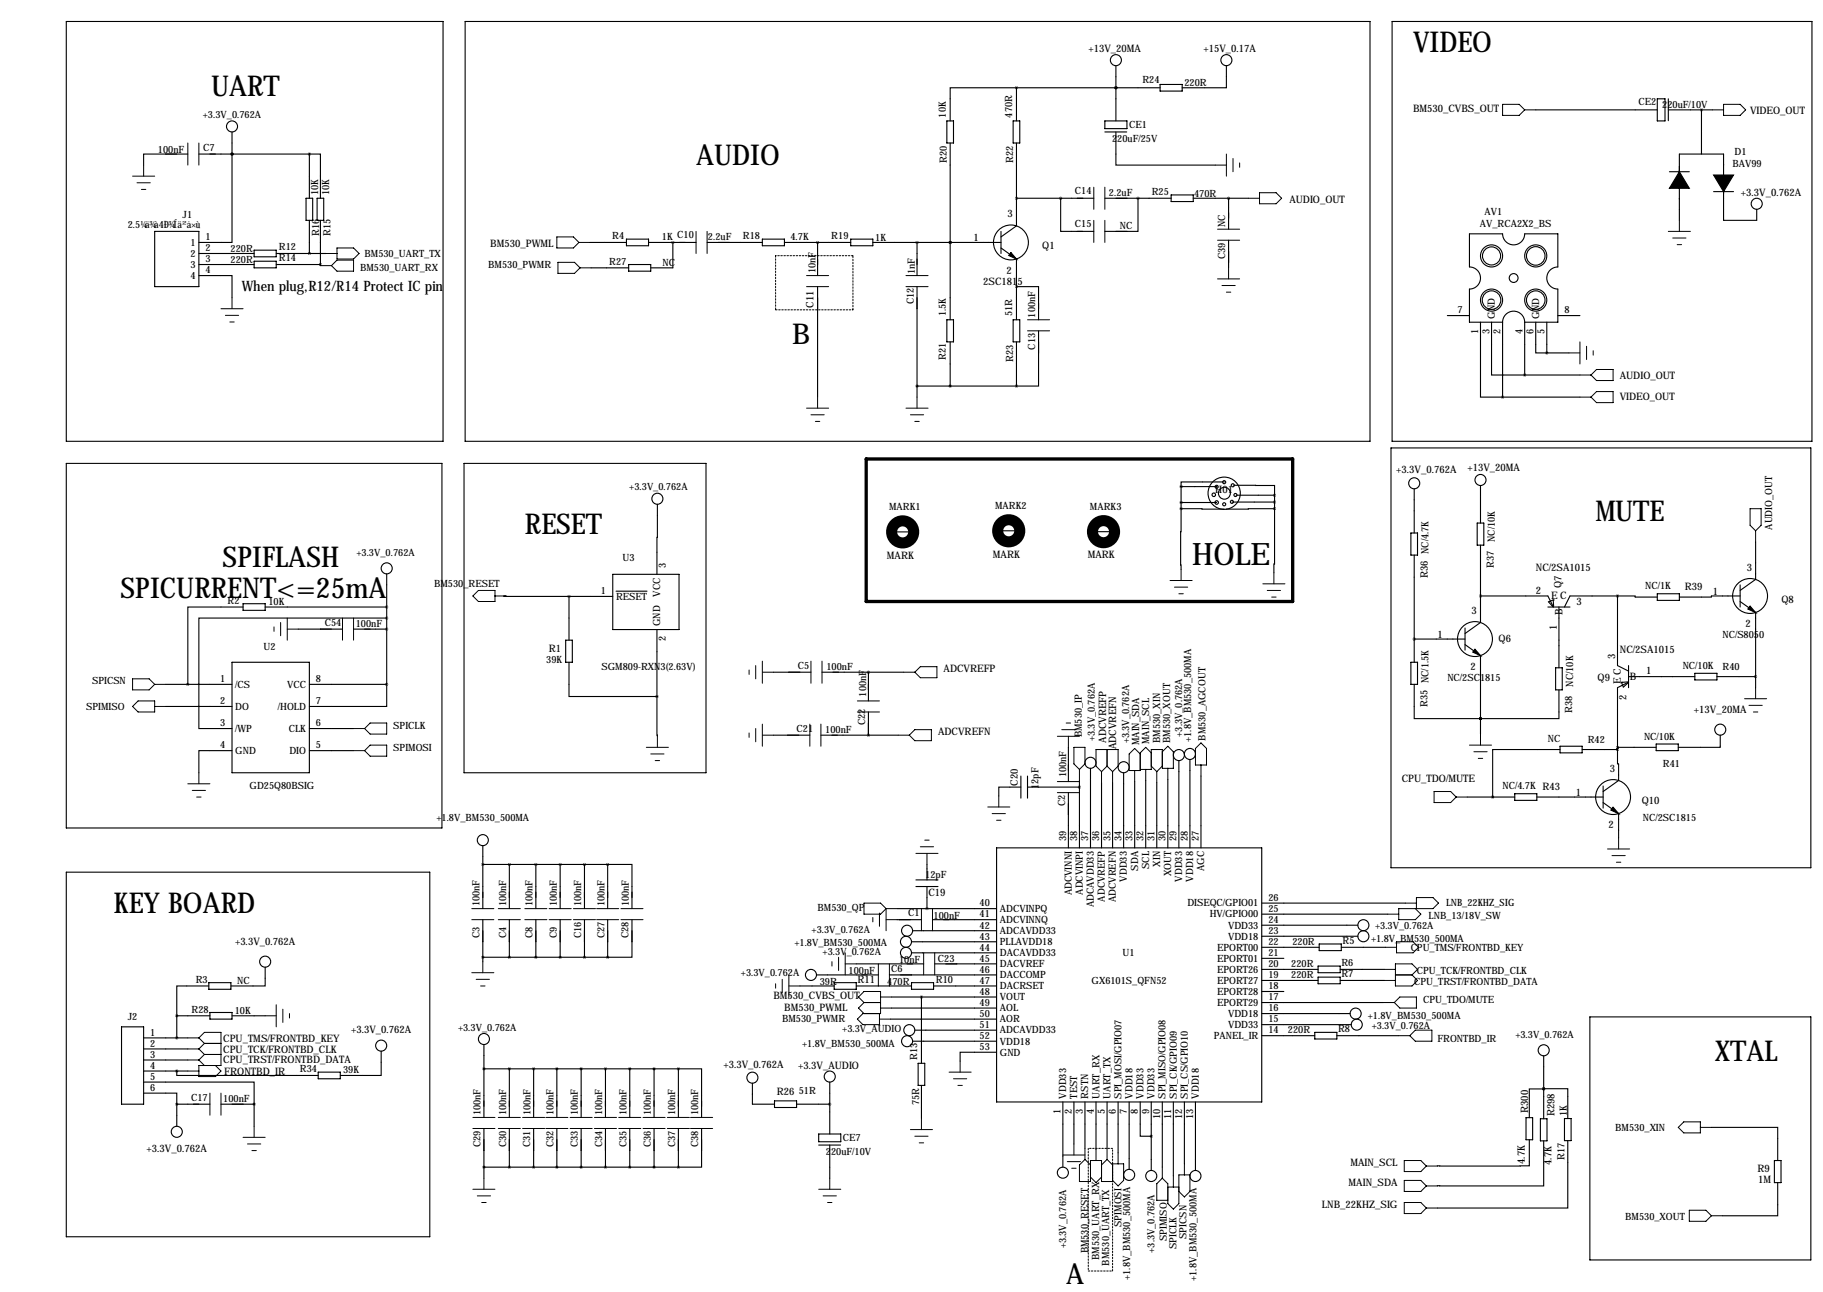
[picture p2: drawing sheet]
<svg xmlns="http://www.w3.org/2000/svg" width="419mm" height="297mm" viewBox="0 0 419 297" stroke-linecap="round" stroke-linejoin="round" font-family="sans-serif">
<g fill="none" stroke="#000" stroke-width=".25">
<path d="M15.2 4.9h86.7v96.6h-86.7zM106.9 4.9h208.1v96.6h-208.1zM256.5 15.1v12.7M266.7 19.4h5.1v1.5h-5.1zM281.9 15.1v5.1h-10.1M320 4.9h96.6v96.6h-96.6zM43.2 35.4h-10.2v2.6M45.7 35.4h25.4M53.3 30.3v5.1M53.3 35.4v20.3h-7.6M53.3 35.4h.1M71.1 35.4h2.6v10.2"/>
<path d="M71.1 35.4v10.2M217.7 27.8h1.5v5.1h-1.5zM218.4 32.9v40.6M232.9 27.8h1.5v5.1h-1.5zM233.7 20.2h-15.3v7.6M233.7 20.2v7.6M233.7 20.2h33M233.7 32.9v19l-3.6 2.6M254 30.3h5M254 27.8h5.1v1.8h-5.1zM256.5 30.3v7.7h22.9M256.5 20.2h.1"/>
<path d="M381 25.3h-27.9M381 22.7h1.8v5.1h-1.8zM383.5 22.7v5M383.5 25.3h10.2M383.8 39.5h4.6M391.2 25.3v10.1M35.6 53.2h10.1v12.7h-10.1zM45.7 58.3h12.7M58.4 57.5h5.1v1.5h-5.1zM63.5 58.3h11.4M70.4 45.6h1.5v5.1h-1.5zM71.1 50.7v7.6"/>
<path d="M72.9 45.6h1.5v5.1h-1.5zM73.7 50.7v10.4M144 55h5.1v1.5h-5.1zM144 55.7h-8.4M149.1 55.7h5.6M154.7 55.7v5.9h-5.1M160 55.7h-5.3M162.6 55.7h12.7M175.3 55h5v1.5h-5zM180.3 55.7h15.3M188 55.7v7.7M195.6 55h5.1v1.5h-5.1z"/>
<path d="M200.7 55.7h29.4M210.8 55.7v7.7M218.4 55.7h.1M230.1 53.2v5.1M230.1 57l3.6 2.5v14M243.8 45.6v7.6h7.7M251.5 45.6h-17.8M254 45.6h15.2M261.6 45.6v7.6h-7.6M269.2 44.8h5.1v1.5h-5.1zM274.3 45.6h12.7M282.4 55.2v6.4"/>
<path d="M282.4 45.6v7.1M394 44.1h4.5M403.9 48.1v2.6h-7.7v-15.3h-10.1v15.3M45.7 63.4h7.6v5M45.7 60.8h12.7M58.4 60.1h5.1v1.5h-5.1zM63.5 60.8h10.2M144.5 60.8h5.1v1.5h-5.1zM144.5 61.6h-8.6M188 65.9v25.4M210.8 65.9v25.4M217.7 73.5h1.5v5.1h-1.5z"/>
<path d="M218.4 78.6v10.2M232.9 73.5h1.5v5.1h-1.5zM233.7 65.9h5.1v7.6M233.7 78.6v10.2M238.8 76.1v12.7h-5.1M332.7 72.6h5.1M340.4 74.1v17.2h5M342.9 74.1v12.1h7.6M345.4 74.1a2.54 2.54 0 0 1 2.6-2.6 2.54 2.54 0 0 1 2.5 2.6M345.4 74.1v17.2M350.5 74.1v12.1M350.5 74.1h7.6v-7.6a2.54 2.54 0 0 1-2.5-2.6 2.54 2.54 0 0 1 2.5-2.5v-7.6h-7.6a2.54 2.54 0 0 1-2.5 2.5 2.54 2.54 0 0 1-2.6-2.5h-7.6v7.6a2.54 2.54 0 0 1 2.6 2.5 2.54 2.54 0 0 1-2.6 2.6v7.6h7.6"/>
<path d="M353.1 74.1v7h2.5M355.6 74.1v7M358.1 72.6h5.1M210.8 88.8h22.9M345.4 91.3h17.8M350.5 86.2h12.7M355.6 81.1h5.1M15.2 106.5h86.4v83.9h-86.4zM106.7 106.5h55.6v71.2h-55.6zM151.1 115.9l-.1 16.1M271.5 117v13.9M271.5 117l9.9 .1"/>
<path d="M271.5 111.9v5.1M279.7 115.5h-8.2M279.7 111.9h-8.2M281.5 110.8h-10v1.1M283.3 115.4h9.7M283.6 111.6h9.4v2.3M293 117v12.7h-.1v2M293 117l-11.1 .1M293 113.9h-8.8M293 113.9v3.1M319.8 103h96.5v96.5h-96.5zM325.1 112.4v10.1"/>
<path d="M340.4 111.6v8.7M55.9 139.6h-12.7v17.7M55.9 138.8h5.1v1.5h-5.1zM61 139.6h27.9M88.9 131.9v25.4M116.3 137l-.5 .1h15M130.8 137.1v10.1M140.9 137.1h-10.1M140.9 132h15.2v12.7h-15.2zM141.6 135.9h7.1M205 122.3h5.1M229.4 122h5"/>
<path d="M251.2 122.2h5M324.4 122.5h1.5v5.1h-1.5zM325.1 127.6v24.7M339.6 120.3h1.5v5h-1.5zM340.4 125.3v17.8l-3.6 2.6M340.4 137h15.5l1.2 2.6M355.9 139.6h5M356 138.3l1.1 1.3M357.1 137.9l-1 .4M357.1 137.9h.1M357.1 137.9l.1 1.5M358.4 139.6v13.9"/>
<path d="M371.9 137h4v.3h5.1M371.9 137h-11l-1.2 2.6M371.9 137v16l2.5 1.3M381 136.5h5.1v1.5h-5.1zM400 138.3l3.6 2.5v17.3M400 137h-6.6v.3h-7.3M400 134.5v5.1M403.6 124.6v8.6l-3.6 2.5M53.3 152.3h17.8v25.4h-17.8zM53.3 157.3h-15.2M71.1 157.3h17.8M78.7 144.6h-10.1"/>
<path d="M81.3 144.6h7.6M88.9 142.1h-43.2v25.4h7.6M88.9 157.3v5.1h-17.8M130 147.2h1.6v5.1h-1.6zM130.8 152.3v7.8h20.2M151 144.7v15.4M186.4 154.5h-8.6M189 154.5h18.8M199.6 154.5v6.6M324.4 152.3h1.5v5h-1.5zM325.1 157.3v7.9h15.3M336.8 144.4v5.1"/>
<path d="M336.8 148.2l3.6 2.5v18.1M336.8 146.9h-11.7M357.6 153.5h1.6v5.1h-1.6zM358.4 158.6v6.6h-18M372.8 156.9l.4 1M372.8 156.9h.1M374.2 156.8l-1.4 .1M374.4 156.9l-1.2 1.1M374.4 153v5.1M374.4 156.8l-2.5 1.3v14.2M374.4 155.6h15.2M389.6 154.8h5.1v1.5h-5.1z"/>
<path d="M394.7 155.6h8.9M53.3 172.6h-7.6v5.1M53.3 162.4h-15.2M71.1 167.5h10.2M71.1 172.6h10.2M151 160.1l.1 9.2M186.2 169h-8.4M188.7 169h17.8M199.6 163.7v5.3M234.7 178.4v5.1M236.2 178.4v5.1M245.6 171.8v7.9"/>
<path d="M248.2 179.4v15.5M250.7 176.6v18.3M253.2 179.9v15M255.8 179.9v15M258.3 177.7v17.2M260.9 179.7v15.2M263.4 179.4v15.5M265.9 179.9v15M268.5 179.2v15.7M271 174.9v20M273.6 174.6v20.3M276.1 178.4v16.5"/>
<path d="M340.4 165.2h.1M358.6 172.3h-15.4v10.9M358.6 171.6h5.1v1.5h-5.1zM363.7 172.3h8.2M371.9 172.3v3.3h.2v3.8l-3.5 2.6M380.7 171.8h-8.8M380.7 171.1h5.1v1.5h-5.1zM395.5 169v2.8h-9.7M111 198.7h28.7M111 194.4v14.5M117.1 198.7v10.2M123.2 198.7v10.2"/>
<path d="M128.8 198.7v10.2M134.4 198.7v10.2M139.7 198.7h5.6v10.2M139.7 198.7v10.2M213.1 198.7v3.6M229.1 194.9h61v58.5h-61zM234.7 181h-5.1v2M236.2 181h12M245.6 182.2v12.7M343.2 183.2h.1M348.2 183.2h-10.9M348.2 182.5h5.1v1.5h-5.1z"/>
<path d="M353.3 183.2h15.3M368.6 180.7v5.1M368.6 184.5l3.5 2.6v5.5M15.2 200.5h83.6v83.8h-83.6zM111 211.4v9.7M117.1 211.4v8.7M123.2 211.4v8.7M128.8 211.4v8.7M134.4 211.4v8.7M139.7 211.4v8.7M145.3 211.4v8.7h-5.6M209.6 219.1h19.5"/>
<path d="M209.6 216.5h19.5M209.8 214h19.3M210.6 202.3h5M210.6 203.8h5M211.8 211.4h-5.6M213.1 203.8v5.1M214.4 211.4h14.7M229.1 208.9h-22.9M290.1 217.8h13.2M290.1 212.7h22.1M290.1 215.3h22.1M290.1 207.6h33"/>
<path d="M290.1 210.2h28.9M303.3 217h5.1v1.6h-5.1zM308.4 217.8h10.1M27.9 236.1h5.1v17.8h-5.1zM33 238.6h10.2M40.6 233.5v5.1M48 226.7h-7.4v6.8M48 225.9h5.1v1.5h-5.1zM48.3 233.5h-7.7M48.3 232.8h5v1.5h-5zM53.3 233.5h7.7M61 222.4v4.3h-7.9"/>
<path d="M111 220.1h28.7M187.7 224.1h14.2M191.8 225.9h5v1.5h-5zM191.8 226.7h-7.9M196.9 226.7h12.6M204.5 224.1h24.6M209.6 225.9h5v1.5h-5zM209.8 239.4h19.3M210.3 236.8h18.8M211.8 229.2v15.3M212.3 221.6h-15.4M214.6 226.7h14.5"/>
<path d="M214.9 221.6h14.2M229.1 234.3h-24.4M229.1 229.2h-24.1M229.1 231.8h-24.1M290.1 222.9h12.9M290.1 225.4h12.9M290.1 238.1h12.2M290.1 235.6h20.5M290.1 233h20.3M290.1 230.5h27.9M290.1 228h5M290.1 220.3h5"/>
<path d="M302.3 237.3h5v1.6h-5zM303 222.1h5.1v1.5h-5.1zM303 224.6h5.1v1.6h-5.1zM307.3 238.1h14.3M308.1 222.9h10.2M308.1 225.4h10.2M365.5 233.8h50.8v55.9h-50.8zM33 248.8h25.4v5.1M33 251.3h7.6v2.6M33 241.2h10.2M33 243.7h10.2M33 246.2h10.2"/>
<path d="M40.6 246.2v1.1h32.6M40.6 253.9v5M48.3 253.9h-7.7M50.8 253.9h7.6M58.4 253.9v5M73.2 246.5h5v1.5h-5zM87.6 241.7v5.6h-9.4M111.3 240.1v16.8M111.3 259.4v11.5M111.3 245.7h44.7M117.1 245.7v11.2M117.1 259.4v8.9"/>
<path d="M122.7 245.7v11.2M122.7 259.4v8.9M128 245.7v11.2M128 259.4v8.9M133.6 245.7v11.2M133.6 259.4v8.9M139.2 259.4v8.9M139.2 245.7v11.2M144.8 259.4v8.9M144.8 245.7v11.2M150.4 259.4v8.9M150.4 245.7v11.2"/>
<path d="M156 259.4v8.9M156 245.7h5.3v11.2M156 245.7v11.2M161.3 259.4v8.9h-5.3M173 249v4.9h5.1M178.1 253.1h5v1.5h-5zM183.1 253.9h7.7M190.8 248.8v11.9M211.1 244.5h1.5v5h-1.5zM211.8 249.5v7.7M229.1 241.9h-8.4v2.1M244.3 253.4v14.9"/>
<path d="M246.9 253.4v9.6M249.4 253.4v10.6M252 253.4v10.9M254.5 253.4v10.6M257 253.4v11.6M259.6 253.4v15.4M262.1 253.4v7.8h2.6M264.7 253.4v15.7M267.2 253.4v14.9M269.7 253.4v17M272.3 253.4v14.2M274.8 253.4v15.7"/>
<path d="M350.8 257h1.5v5h-1.5zM354.1 257.2h1.6v5.1h-1.6zM354.9 242.7v14.5M354.9 250.4h-3.3v6.6M354.9 250.3h5.5v6.9M359.7 257.2h1.5v5h-1.5zM393.4 259.2h15.3v7.6M111.3 268.3h44.7M188.2 260.7h5.1v1.8h-5.1zM188.2 263.3h5M190.8 263.3v7.6M351.6 262v6l-21.1 .1"/>
<path d="M354.9 262.3v10.4h-24.4M360.4 262.2v15.5h-29.9M407.9 266.8h1.5v5.1h-1.5zM408.7 271.9v7.6h-12.7"/>
<circle cx="256.5" cy="13.8" r="1.27"/>
<circle cx="281.9" cy="13.8" r="1.27"/>
<circle cx="53.3" cy="29.1" r="1.27"/>
<circle cx="232.4" cy="55.7" r="4"/>
<circle cx="342.9" cy="58.8" r="2.08"/>
<circle cx="342.9" cy="58.8" r="2.54"/>
<circle cx="353.1" cy="58.8" r="2.13"/>
<circle cx="353.1" cy="58.8" r="2.54"/>
<circle cx="403.9" cy="46.8" r="1.27"/>
<circle cx="342.9" cy="69" r="2.13"/>
<circle cx="342.9" cy="69" r="2.54"/>
<circle cx="348" cy="63.9" r="1.02"/>
<circle cx="353.1" cy="69" r="2.13"/>
<circle cx="353.1" cy="69" r="2.54"/>
<circle cx="151.1" cy="114.7" r="1.27"/>
<circle cx="279" cy="113.8" r=".41"/>
<circle cx="279.7" cy="115.5" r=".41"/>
<circle cx="279.7" cy="111.9" r=".36"/>
<circle cx="281.4" cy="113.4" r="3.7"/>
<circle cx="281.4" cy="110.9" r=".36"/>
<circle cx="281.4" cy="115.9" r=".36"/>
<circle cx="281.5" cy="113.4" r="1.37"/>
<circle cx="283.2" cy="115.4" r=".36"/>
<circle cx="283.4" cy="111.6" r=".36"/>
<circle cx="284" cy="113.8" r=".36"/>
<circle cx="325.1" cy="111.1" r="1.27"/>
<circle cx="340.4" cy="110.3" r="1.27"/>
<circle cx="88.9" cy="130.7" r="1.27"/>
<circle cx="402.3" cy="137" r="4"/>
<circle cx="339.1" cy="146.9" r="4"/>
<circle cx="250.7" cy="175.4" r="1.27"/>
<circle cx="258.3" cy="176.4" r="1.27"/>
<circle cx="271" cy="173.6" r="1.27"/>
<circle cx="273.6" cy="173.3" r="1.27"/>
<circle cx="395.5" cy="167.8" r="1.27"/>
<circle cx="111" cy="193.2" r="1.27"/>
<circle cx="370.8" cy="183.2" r="4"/>
<circle cx="208.3" cy="219.1" r="1.27"/>
<circle cx="208.3" cy="216.5" r="1.27"/>
<circle cx="208.5" cy="214" r="1.27"/>
<circle cx="313.4" cy="212.7" r="1.27"/>
<circle cx="313.4" cy="215.3" r="1.27"/>
<circle cx="61" cy="221.1" r="1.27"/>
<circle cx="111.3" cy="238.9" r="1.27"/>
<circle cx="186.4" cy="224.1" r="1.27"/>
<circle cx="208.5" cy="239.4" r="1.27"/>
<circle cx="209" cy="236.8" r="1.27"/>
<circle cx="311.7" cy="233" r="1.27"/>
<circle cx="311.9" cy="235.6" r="1.27"/>
<circle cx="87.6" cy="240.4" r="1.27"/>
<circle cx="173" cy="247.8" r="1.27"/>
<circle cx="190.8" cy="247.5" r="1.27"/>
<circle cx="354.9" cy="241.5" r="1.27"/>
<circle cx="40.6" cy="260.2" r="1.27"/>
<circle cx="244.3" cy="269.6" r="1.27"/>
<circle cx="259.6" cy="270.1" r="1.27"/>
<circle cx="264.7" cy="270.4" r="1.27"/>
<circle cx="274.8" cy="270.4" r="1.27"/>
</g>
<path d="M199.1 105.5h98.1v32.8h-98.1z" fill="none" stroke="#000" stroke-width=".76"/>
<path d="M178.3 58.8v12.4M196.1 58.8h-17.8M178.3 71.2h17.8M196.1 71.2v-12.4M250.2 264v28.2M255.8 264h-5.6M250.2 292.2h5.6M255.8 292.2v-28.2" fill="none" stroke="#000" stroke-width=".23" stroke-dasharray=".4 .4"/>
<g fill="none" stroke="#000" stroke-width=".23">
<path d="M33 38v2.5M43.2 32.9v5.1M45.7 32.9v5.1M279.4 38h2.5M281.9 35.4v5.1M283.5 36.4v3.1M285 37.5v1M345.4 24h3.8l1.3 1.3-1.3 1.2h-3.8zM350.5 25.3h2.6M393.7 25.3h2.5M396.2 24h3.9l1.2 1.3-1.2 1.2h-3.9zM30.5 40.5h5.1"/>
<path d="M31.5 42h3M32.5 43.5h1M74.9 58.3h2.6M77.5 57h3.8l1.2 1.3-1.2 1.2h-3.8zM128 54.5h3.8l1.3 1.2-1.3 1.3h-3.8zM133.1 55.7h2.5M160 53.2v5.1M162.6 53.2v5.1M251.5 43v5.1M251.5 50.7v5M254 43v5.1M254 50.7v5"/>
<path d="M279.9 52.7h5.1M279.9 55.2h5.1M287 45.6h2.6M289.6 44.3h3.8l1.2 1.3-1.2 1.2h-3.8zM383.5 53.2h5.1M384.6 54.7h3M385.6 56.2h1M386.1 50.7v2.5M50.8 71h5.1M51.8 72.5h3.1M52.8 74h1M53.3 68.4v2.6"/>
<path d="M73.7 61.1h2.5M76.2 61.1l1.3-1.3h3.8v2.5h-3.8zM128.3 60.3h3.8l1.3 1.3-1.3 1.3h-3.8zM133.4 61.6h2.5M185.4 63.4h5.1M185.4 65.9h5.1M208.3 63.4h5.1M208.3 65.9h5.1M236.2 73.5h5.1M236.2 76.1h5.1M279.9 64.1h5.1M280.9 65.6h3.1"/>
<path d="M281.9 67.2h1.1M282.4 61.6v2.5M363.2 78.6v5.1M364.7 79.6v3.1M185.4 93.8h5.1M186.4 95.4h3.1M187.5 96.9h1M188 91.3v2.5M208.3 93.8h5.1M209.3 95.4h3M210.3 96.9h1M210.8 91.3v2.5"/>
<path d="M360.7 81.1h2.5M363.2 86.2h2.6M363.2 91.3h2.6M365.8 86.2l1.2-1.3h3.8v2.6h-3.8zM365.8 91.3l1.2-1.3h3.8v2.6h-3.8zM366.3 80.6v1M402.3 117h2.6v3.8l-1.3 1.2-1.3-1.2zM108.7 137l1.3-1.3h3.8v2.6h-3.8zM113.8 137h2.5M269 133.5h5.1M270 135h3M271 136.5h1"/>
<path d="M271.5 130.9v2.6M290.3 134.2h5.1M291.3 135.7h3.1M292.4 137.3h1M292.9 131.7v2.5M403.6 122v2.6M30.5 156.1h3.8l1.3 1.2-1.3 1.3h-3.8zM35.6 157.3h2.5M63 144.1v1M64.5 143.1v3.1M66 144.6h2.6M66 142.1v5.1"/>
<path d="M78.7 142.1v5.1M81.3 142.1v5.1M172.2 154v1.1M173.7 153v3.1M175.3 152v5.1M175.3 154.5h2.5M186.4 152v5.1M189 152v5.1M207.8 154.5h2.5M210.3 154.5l1.3-1.2h3.8v2.5h-3.8zM403.6 158.1v2.5M30.5 162.4l1.2-1.3h3.9v2.6h-3.9z"/>
<path d="M35.6 162.4h2.5M45.7 177.7v2.5M81.3 167.5h2.5M81.3 172.6h2.5M83.8 167.5l1.3-1.3h3.8v2.6h-3.8zM83.8 172.6l1.3-1.3h3.8v2.5h-3.8zM148.6 171.8h5.1M149.6 173.3h3.1M150.6 174.9h1M151.1 169.3v2.5M172.2 168.5v1M173.7 167.5v3"/>
<path d="M175.3 166.5v5.1M175.3 169h2.5M186.2 166.5v5.1M188.7 166.5v5.1M197.1 161.1h5.1M197.1 163.7h5.1M206.5 169h2.5M209 169l1.3-1.2h3.8v2.5h-3.8zM243.1 169.3h5.1M243.1 179.7h5.1M244.1 167.8h3M245.1 166.2h1"/>
<path d="M245.6 169.3v2.5M246.9 171.8h2.5v3.8l-1.2 1.3-1.3-1.3zM248.2 176.9v2.5M253.2 177.4l-1.2-1.3v-3.8h5v3.8l-1.2 1.3M253.2 177.4v2.5M254.5 172.3v3.8M254.5 176.1l1.3 1.3M254.5 176.1l-1.3 1.3M255.8 177.4v2.5M260.9 177.2v2.5M263.4 176.9v2.5M264.7 173.1l-1.3-1.3-1.3 1.3v4.1h-2.5v-3.9l1.3-1.2 1.2 1.2"/>
<path d="M264.7 176.1l1.2 1.3M265.9 177.4v2.5M267.2 172.8l1.3-1.2 1.2 1.2v3.8h-2.5v-4.3h-2.5v4.6h-2.6M267.2 176.1l-1.3 1.3M268.5 176.6v2.6M276.1 175.9v2.5M276.1 170.8l1.3 1.3v3.8h-2.6v-3.8zM337.8 171.3h5.1M338.8 172.8h3.1M339.9 174.4h1M340.4 168.8v2.5M401.1 160.6h5"/>
<path d="M402.1 162.2h3M403.1 163.7h1M43.2 180.2h5.1M44.2 181.7h3M45.2 183.2h1M210.6 196.2h5M211.6 194.7h3M212.6 193.2h1M213.1 196.2v2.5M227.1 185.5h5.1M228.1 187.1h3M229.1 188.6h1"/>
<path d="M229.6 183v2.5M243.1 182.2h5.1M329.7 182h3.8l1.3 1.2-1.3 1.3h-3.8zM334.8 183.2h2.5M369.6 195.2h5M370.6 196.7h3M371.6 198.2h1M372.1 192.6v2.6M108.5 208.9h5M108.5 211.4h5M114.6 208.9h5M114.6 211.4h5"/>
<path d="M120.6 208.9h5.1M120.6 211.4h5.1M126.2 208.9h5.1M126.2 211.4h5.1M131.8 208.9h5.1M131.8 211.4h5.1M137.2 208.9h5M137.2 211.4h5M142.7 208.9h5.1M142.7 211.4h5.1M194.3 219.1v5M198.6 207.6h3.8l1.3 1.3-1.3 1.3h-3.8z"/>
<path d="M200.7 210.9v1M202.2 209.9v3.1M203.7 208.9v5.1M203.7 208.9h2.5M203.7 211.4h2.5M211.8 208.9v5.1M212.3 219.1v5M214.4 208.9v5.1M214.9 219.1v5M318.5 217.8h2.6M319 210.2h2.6M321.1 216.5h3.8l1.2 1.3-1.2 1.3h-3.8z"/>
<path d="M321.6 208.9h3.8l1.2 1.3-1.2 1.2h-3.8zM323.1 207.6h2.5M325.6 206.4h3.8l1.3 1.2-1.3 1.3h-3.8zM43.2 238.6h2.5M45.7 238.6l1.3-1.3h3.8v7.7h-5.1v2.5h3.8l1.3-1.3-1.3-1.2M45.7 238.6l1.3 1.3M47 239.9h3.8M47 239.9l-1.3 1.3M61 233.5h2.5M63.5 231v5.1M65 232v3.1M66.5 233v1"/>
<path d="M108.5 223.6h5M109.5 225.2h3M110.5 226.7h1M111 221.1v2.5M178.3 226.2v1M179.8 225.2v3M181.4 224.1v5.1M181.4 226.7h2.5M191.3 221.1v1M192.8 220.1v3M194.3 221.6h2.5M198.6 230.5l-1.2-1.3 1.2-1.2h3.8v5h-4l-1.3 1.3 1.3 1.3h3.8v-2.6"/>
<path d="M198.6 230.5h3.8M198.6 230.5l-1.2 1.3 1.2 1.2M201.9 221.6v5.1M202.2 234.3h2.5M202.4 229.2h2.6M202.4 231.8h2.6M204.5 221.6v5.1M318 230.5h2.5M318.3 222.9h2.5M318.3 225.4h2.5M320.5 230.5l1.3-1.3h3.8v2.6h-3.8zM320.8 221.6h3.8l1.3 1.3-1.3 1.2 1.3 1.3-1.3 1.3h-3.8z"/>
<path d="M320.8 224.1h3.8M321.6 238.1h2.5M324.1 238.1l1.3-1.3h3.8v2.6h-3.8zM43.2 241.2h2.5M43.2 243.7h2.5M43.2 246.2h2.5M45.7 241.2l1.3 1.2M45.7 243.7l1.3 1.3M47 242.4h3.8M47 242.4l-1.3 1.3M48.3 251.3v5.1M50.8 251.3v5.1"/>
<path d="M58.4 258.9v2.6M108.7 256.9h5.1M108.7 259.4h5.1M114.6 256.9h5M114.6 259.4h5M120.1 256.9h5.1M120.1 259.4h5.1M125.5 256.9h5.1M125.5 259.4h5.1M131.1 256.9h5M131.1 259.4h5M136.7 256.9h5"/>
<path d="M136.7 259.4h5M142.2 256.9h5.1M142.2 259.4h5.1M147.8 256.9h5.1M147.8 259.4h5.1M153.4 256.9h5.1M153.4 259.4h5.1M158.7 256.9h5.1M158.7 259.4h5.1M209.3 259.7h5.1M211.8 257.2v2.5M218.2 246.5h5.1"/>
<path d="M219.2 248h3M220.2 249.5h1M220.7 244v2.5M385.8 259.2l1.3-1.3h3.8v2.6h-3.8zM390.9 259.2h2.5M55.9 261.5h5.1M56.9 263h3M57.9 264.5h1M108.7 273.4h5.1M109.7 274.9h3.1M110.7 276.5h1.1M111.3 270.9v2.5"/>
<path d="M188.2 273.4h5.1M189.2 274.9h3.1M190.2 276.5h1.1M190.8 270.9v2.5M210.3 261.2h3.1M211.3 262.7h1M244.3 265.5h5.1M245.4 267.1h3M246.4 268.6h1M246.9 263v2.5M249.4 264v2.6M249.4 266.6l1.3 1.2"/>
<path d="M249.4 266.6l-1.2 1.2v3.8h2.5v-4.8h2.5v4.8h2.6v-4h2.5v3.8l-1.3 1.3-1.2-1.3M250.7 270.6l1.3 1.3 1.2-1.3M252 264.3v2.5M254.5 264v2.6M254.5 266.6l1.3 1.2M254.5 266.6l-1.3 1.2M257 265v2.6M267.2 270.9l1.3 1.2v4.6l1.2 1.3 1.3-1.3v-6.6h2.6v3.8l-1.3 1.3-1.3-1.3M267.2 268.3v2.6M267.2 270.9l-1.3 1.2v3.9h2.6M268.5 272.9h2.5M269.7 270.4v2.5"/>
<path d="M272.3 267.6v2.5M322.8 266.8h3.8l1.3 1.3-1.3 1.3h-3.8zM322.8 271.4h3.8l1.3 1.3-1.3 1.2h-3.8zM322.8 276.5h3.8l1.3 1.2-1.3 1.3h-3.8zM327.9 268.1h2.6M327.9 272.7h2.6M327.9 277.7h2.6M388.4 278.2h3.8l1.2 1.3-1.2 1.3h-3.8zM393.4 279.5h2.6"/>
</g>
<path d="M232.4 58.1l1.3 1.4-1.8-.8zM386.1 39.5l2.3 3.8h-2.3zM386.1 39.5v3.8h-2.3zM394 40.2h2.2v3.9zM396.2 40.2h2.3l-2.3 3.9zM402.3 139.4l1.3 1.4-1.8-.8zM339.1 149.3l1.3 1.4-1.8-.8zM370.8 185.6l1.3 1.5-1.8-.9z" fill="#000" stroke="#000" stroke-width=".25"/>
<g fill="none" stroke="#000" stroke-width="2.5">
<circle cx="207.5" cy="122.3" r="2.54"/>
<circle cx="231.9" cy="122" r="2.54"/>
<circle cx="253.7" cy="122.2" r="2.54"/>
</g>
<path d="M73.6 60.8a.05 .05 0 0 0 .1 0 .05 .05 0 0 0-.1 0zM53.3 35.4a.05 .05 0 0 0 .1 0 .05 .05 0 0 0-.1 0zM53.3 35.4a.05 .05 0 0 0 .1 0 .05 .05 0 0 0-.1 0zM187.9 55.7a.05 .05 0 0 0 .1 0 .05 .05 0 0 0-.1 0zM218.4 55.7a.05 .05 0 0 0 .1 0 .05 .05 0 0 0-.1 0zM218.4 55.7a.05 .05 0 0 0 .1 0 .05 .05 0 0 0-.1 0zM218.4 88.8a.05 .05 0 0 0 .1 0 .05 .05 0 0 0-.1 0zM256.5 20.2a.05 .05 0 0 0 .1 0 .05 .05 0 0 0-.1 0zM243.8 45.6a.05 .05 0 0 0 .1 0 .05 .05 0 0 0-.1 0zM211.8 229.2a.05 .05 0 0 0 .1 0 .05 .05 0 0 0-.1 0zM391.1 25.3a.05 .05 0 0 0 .1 0 .05 .05 0 0 0-.1 0zM345.4 91.3a.05 .05 0 0 0 .1 0 .05 .05 0 0 0-.1 0zM40.6 253.9a.05 .05 0 0 0 .1 0 .05 .05 0 0 0-.1 0zM40.6 238.6a.05 .05 0 0 0 .1 0 .05 .05 0 0 0-.1 0zM256.5 20.2a.05 .05 0 0 0 .1 0 .05 .05 0 0 0-.1 0zM151 160.1a.05 .05 0 0 0 .1 0 .05 .05 0 0 0-.1 0zM40.6 246.2a.05 .05 0 0 0 .1 0 .05 .05 0 0 0-.1 0zM264.6 261.2a.05 .05 0 0 0 .1 0 .05 .05 0 0 0-.1 0zM199.6 154.5a.05 .05 0 0 0 .1 0 .05 .05 0 0 0-.1 0zM199.6 169a.05 .05 0 0 0 .1 0 .05 .05 0 0 0-.1 0zM248.1 181a.05 .05 0 0 0 .1 0 .05 .05 0 0 0-.1 0zM134.3 198.7a.05 .05 0 0 0 .1 0 .05 .05 0 0 0-.1 0zM134.3 220.1a.05 .05 0 0 0 .1 0 .05 .05 0 0 0-.1 0zM155.9 245.7a.05 .05 0 0 0 .1 0 .05 .05 0 0 0-.1 0zM150.3 245.7a.05 .05 0 0 0 .1 0 .05 .05 0 0 0-.1 0zM111.2 245.7a.05 .05 0 0 0 .1 0 .05 .05 0 0 0-.1 0zM111.2 268.3a.05 .05 0 0 0 .1 0 .05 .05 0 0 0-.1 0zM150.3 268.3a.05 .05 0 0 0 .1 0 .05 .05 0 0 0-.1 0zM155.9 268.3a.05 .05 0 0 0 .1 0 .05 .05 0 0 0-.1 0zM40.6 233.5a.05 .05 0 0 0 .1 0 .05 .05 0 0 0-.1 0zM282.4 45.6a.05 .05 0 0 0 .1 0 .05 .05 0 0 0-.1 0zM340.3 137a.05 .05 0 0 0 .1 0 .05 .05 0 0 0-.1 0zM371.8 137a.05 .05 0 0 0 .1 0 .05 .05 0 0 0-.1 0zM340.3 165.2a.05 .05 0 0 0 .1 0 .05 .05 0 0 0-.1 0zM340.3 165.2a.05 .05 0 0 0 .1 0 .05 .05 0 0 0-.1 0zM371.8 171.8a.05 .05 0 0 0 .1 0 .05 .05 0 0 0-.1 0zM371.8 172.3a.05 .05 0 0 0 .1 0 .05 .05 0 0 0-.1 0zM343.1 183.2a.05 .05 0 0 0 .1 0 .05 .05 0 0 0-.1 0zM190.7 253.9a.05 .05 0 0 0 .1 0 .05 .05 0 0 0-.1 0z" fill="#000" stroke="#000" stroke-width=".63"/>
<text font-size="7.1" x="274.1" y="129.9">HOLE</text>
<g font-size="6.6">
<text x="324.9" y="12.1">VIDEO</text>
<text x="48.5" y="22">UART</text>
<text x="160" y="38">AUDIO</text>
<text x="182.1" y="79.1">B</text>
<text x="366.8" y="119.7">MUTE</text>
<text x="120.7" y="122.8">RESET</text>
<text x="51.2" y="130.4">SPIFLASH</text>
<text x="27.7" y="137.5">SPICURRENT&lt;=25mA</text>
<text x="26.2" y="209.9">KEY BOARD</text>
<text x="394.3" y="244">XTAL</text>
<text x="245.1" y="295.3">A</text>
</g>
<text font-size="3.3" x="55.6" y="66.9">When plug,R12/R14 Protect IC pin</text>
<g font-size="2.4">
<text x="250.2" y="12.1">+13V_20MA</text>
<text x="276.7" y="12.1">+15V_0.17A</text>
<text x="324.8" y="25.8">BM530_CVBS_OUT</text>
<text x="402.3" y="26.3">VIDEO_OUT</text>
<text x="296.4" y="46.6">AUDIO_OUT</text>
<text x="400.2" y="45.1">+3.3V_0.762A</text>
<text x="231.6" y="49.9">3</text>
<text x="112.7" y="56.8">BM530_PWML</text>
<text x="223.8" y="55.5">1</text>
<text x="239.6" y="57.3">Q1</text>
<text x="226.1" y="65.4">2SC1815</text>
<text x="231.4" y="62.9">2</text>
<text x="187" y="70.7" transform="rotate(-90 187 70.7)">C11</text>
<text x="372.4" y="87.2">AUDIO_OUT</text>
<text x="372.4" y="92.1">VIDEO_OUT</text>
<text x="279.4" y="113.4">H01</text>
<text x="321" y="108.8">+3.3V_0.762A</text>
<text x="337.4" y="108.3">+13V_20MA</text>
<text x="203.9" y="128.4">MARK</text>
<text x="228.3" y="128.2">MARK</text>
<text x="250.1" y="128.4">MARK</text>
<text x="353.1" y="131.2">NC/2SA1015</text>
<text x="401.6" y="131.2">3</text>
<text x="328.2" y="133" transform="rotate(-90 328.2 133)">R36 NC/4.7K</text>
<text x="353.1" y="136.5">2</text>
<text x="356.6" y="137.8">E C</text>
<text x="359" y="135.3" transform="rotate(-90 359 135.3)">Q7</text>
<text x="387.3" y="135.7">R39</text>
<text x="393.7" y="136.8">1</text>
<text x="338.3" y="141.1">3</text>
<text x="359.2" y="141.3" transform="rotate(-90 359.2 141.3)">B</text>
<text x="362.5" y="139.1">3</text>
<text x="409.5" y="138.6">Q8</text>
<text x="126.2" y="149.8">R1</text>
<text x="330.5" y="146.7">1</text>
<text x="344.5" y="147.7">Q6</text>
<text x="357.9" y="144.8" transform="rotate(-90 357.9 144.8)">1</text>
<text x="401.3" y="144.2">2</text>
<text x="216.9" y="154.5">ADCVREFP</text>
<text x="338.1" y="154.1">2</text>
<text x="371.3" y="151.5" transform="rotate(-90 371.3 151.5)">3</text>
<text x="372.4" y="150">NC/2SA1015</text>
<text x="378.5" y="155.1">1</text>
<text x="367.3" y="156.6">Q9</text>
<text x="372.6" y="157.3" transform="rotate(-90 372.6 157.3)">E C</text>
<text x="373.9" y="160.8" transform="rotate(-90 373.9 160.8)">2</text>
<text x="374.7" y="156.4">B</text>
<text x="389.4" y="163.9">+13V_20MA</text>
<text x="215.6" y="169">ADCVREFN</text>
<text x="254.3" y="170.8" transform="rotate(-90 254.3 170.8)">ADCVREFP</text>
<text x="256.6" y="172.2" transform="rotate(-90 256.6 172.2)">ADCVREFN</text>
<text x="322.2" y="179.7">CPU_TDO/MUTE</text>
<text x="370.1" y="177.4">3</text>
<text x="234" y="180.6" transform="rotate(-90 234 180.6)">C20</text>
<text x="362.3" y="183">1</text>
<text x="377.4" y="184.8">Q10</text>
<text x="369.8" y="190.4">2</text>
<text x="213.4" y="206.1">C19</text>
<text x="54" y="217.3">+3.3V_0.762A</text>
<text x="197.1" y="226">R11</text>
<text x="177.8" y="229.7">BM530_CVBS_OUT</text>
<text x="180.3" y="232.5">BM530_PWML</text>
<text x="51.3" y="239.6">CPU_TMS/FRONTBD_KEY</text>
<text x="80.7" y="237.4">+3.3V_0.762A</text>
<text x="51.3" y="242.2">CPU_TCK/FRONTBD_CLK</text>
<text x="51.3" y="244.5">CPU_TRST/FRONTBD_DATA</text>
<text x="166.3" y="245.5">+3.3V_0.762A</text>
<text x="183.5" y="245.7">+3.3V_AUDIO</text>
<text x="51.6" y="247.3">FRONTBD_IR</text>
<text x="178.6" y="251.8">R26</text>
<text x="351.3" y="255.9" transform="rotate(-90 351.3 255.9)">R300</text>
<text x="357.4" y="256.7" transform="rotate(-90 357.4 256.7)">R298</text>
<text x="33.7" y="264.8">+3.3V_0.762A</text>
<text x="310.4" y="268.1">MAIN_SCL</text>
<text x="350.6" y="267.6" transform="rotate(-90 350.6 267.6)">4.7K</text>
<text x="356.7" y="267.8" transform="rotate(-90 356.7 267.8)">4.7K</text>
<text x="404.1" y="269.5">R9</text>
<text x="310" y="272.7">MAIN_SDA</text>
<text x="404.2" y="272">1M</text>
<text x="303.9" y="277.7">LNB_22KHZ_SIG</text>
</g>
<g font-size="2.3">
<text x="262.6" y="19.2">R24</text>
<text x="272.3" y="19.7">220R</text>
<text x="46.6" y="27">+3.3V_0.762A</text>
<text x="217.4" y="27" transform="rotate(-90 217.4 27)">10K</text>
<text x="232.7" y="27" transform="rotate(-90 232.7 27)">470R</text>
<text x="259.6" y="29.3">CE1</text>
<text x="376.7" y="24.3">CE2</text>
<text x="382.1" y="24.8">220uF/10V</text>
<text x="36.3" y="35.2">100nF</text>
<text x="46.7" y="34.7">C7</text>
<text x="255.7" y="32.6">220uF/25V</text>
<text x="398.8" y="35.6">D1</text>
<text x="217.7" y="37.5" transform="rotate(-90 217.7 37.5)">R20</text>
<text x="232.9" y="37.5" transform="rotate(-90 232.9 37.5)">R22</text>
<text x="398.3" y="38.4">BAV99</text>
<text x="73.2" y="44.8" transform="rotate(-90 73.2 44.8)">10K</text>
<text x="75.7" y="44.8" transform="rotate(-90 75.7 44.8)">10K</text>
<text x="247.1" y="44.6">C14</text>
<text x="254.9" y="45.1">2.2uF</text>
<text x="264.8" y="44.8">R25</text>
<text x="274.5" y="45.3">470R</text>
<text x="29.4" y="52.4">2.5¼ à4Ð¾</text>
<text x="33.3" y="52.4">ä¾</text>
<text x="39.8" y="52.4">Íä²å×ù</text>
<text x="42" y="50.1">J1</text>
<text x="247.1" y="52.2">C15</text>
<text x="257.5" y="52.7">NC</text>
<text x="281.7" y="52.2" transform="rotate(-90 281.7 52.2)">NC</text>
<text x="340.2" y="52.2">AV_RCA2X2_BS</text>
<text x="341.3" y="49.4">AV1</text>
<text x="43.8" y="56.5">1</text>
<text x="43.8" y="59">2</text>
<text x="47.2" y="55.2">1</text>
<text x="47.2" y="57.8">2</text>
<text x="53" y="58">220R</text>
<text x="64.1" y="57.5">R12</text>
<text x="73.4" y="54.2" transform="rotate(-90 73.4 54.2)">R16</text>
<text x="75.9" y="54.2" transform="rotate(-90 75.9 54.2)">R15</text>
<text x="83.8" y="59">BM530_UART_TX</text>
<text x="140.7" y="55">R4</text>
<text x="152.2" y="55.2">1K C10</text>
<text x="162.7" y="55.2">2.2uF</text>
<text x="170.8" y="55">R18</text>
<text x="181.7" y="55.2">4.7K</text>
<text x="191.1" y="55">R19</text>
<text x="201.2" y="55.5">1K</text>
<text x="281.7" y="59.5" transform="rotate(-90 281.7 59.5)">C39</text>
<text x="43.8" y="61.6">3</text>
<text x="43.8" y="64.1">4</text>
<text x="47.2" y="60.3">3</text>
<text x="47.2" y="62.9">4</text>
<text x="53" y="60.6">220R</text>
<text x="64.1" y="60.1">R14</text>
<text x="82.8" y="62.3">BM530_UART_RX</text>
<text x="112.2" y="61.6">BM530_PWMR</text>
<text x="140.1" y="60.8">R27</text>
<text x="152.3" y="61.1">NC</text>
<text x="187.5" y="62.9" transform="rotate(-90 187.5 62.9)">10nF</text>
<text x="210.3" y="63.1" transform="rotate(-90 210.3 63.1)">1nF</text>
<text x="210.1" y="70" transform="rotate(-90 210.1 70)">C12</text>
<text x="217.4" y="72.8" transform="rotate(-90 217.4 72.8)">1.5K</text>
<text x="232.7" y="72.8" transform="rotate(-90 232.7 72.8)">51R</text>
<text x="238" y="73" transform="rotate(-90 238 73)">100nF</text>
<text x="335.1" y="72">7</text>
<text x="339.9" y="76.8" transform="rotate(-90 339.9 76.8)">1</text>
<text x="342.4" y="76.8" transform="rotate(-90 342.4 76.8)">3</text>
<text x="343.7" y="73.3" transform="rotate(-90 343.7 73.3)">GND</text>
<text x="344.9" y="76.8" transform="rotate(-90 344.9 76.8)">2</text>
<text x="350" y="76.8" transform="rotate(-90 350 76.8)">4</text>
<text x="352.6" y="76.8" transform="rotate(-90 352.6 76.8)">6</text>
<text x="353.8" y="73.3" transform="rotate(-90 353.8 73.3)">GND</text>
<text x="355.1" y="76.8" transform="rotate(-90 355.1 76.8)">5</text>
<text x="359.7" y="72">8</text>
<text x="217.4" y="82.7" transform="rotate(-90 217.4 82.7)">R21</text>
<text x="232.9" y="83.2" transform="rotate(-90 232.9 83.2)">R23</text>
<text x="238" y="80.4" transform="rotate(-90 238 80.4)">C13</text>
<text x="144.7" y="112.6">+3.3V_0.762A</text>
<text x="204.4" y="117.2">MARK1</text>
<text x="228.8" y="117">MARK2</text>
<text x="250.6" y="117.2">MARK3</text>
<text x="343.7" y="124.6" transform="rotate(-90 343.7 124.6)">NC/10K</text>
<text x="407.4" y="121.8" transform="rotate(-90 407.4 121.8)">AUDIO_OUT</text>
<text x="81.9" y="127.9">+3.3V_0.762A</text>
<text x="143.1" y="128.9">U3</text>
<text x="153.1" y="130.5" transform="rotate(-90 153.1 130.5)">3</text>
<text x="343.4" y="130.6" transform="rotate(-90 343.4 130.6)">R37</text>
<text x="99.8" y="135">BM530_RESET</text>
<text x="138.2" y="136.6">1</text>
<text x="141.6" y="137.9">RESET</text>
<text x="151.8" y="137.1" transform="rotate(-90 151.8 137.1)">VCC</text>
<text x="378.2" y="135.5">NC/1K</text>
<text x="52.3" y="138.8">R2</text>
<text x="61.7" y="139.1">10K</text>
<text x="74.7" y="143.9">C54</text>
<text x="151.8" y="144" transform="rotate(-90 151.8 144)">GND</text>
<text x="60.6" y="149.5">U2</text>
<text x="81.8" y="144.1">100nF</text>
<text x="153.1" y="147.5" transform="rotate(-90 153.1 147.5)">2</text>
<text x="396" y="146.7">NC/S8050</text>
<text x="125.6" y="152.3">39K</text>
<text x="138.3" y="154">SGM809-RXN3(2.63V)</text>
<text x="183.4" y="153.8">C5</text>
<text x="190" y="154">100nF</text>
<text x="386.8" y="153.8">NC/10K</text>
<text x="396" y="154">R40</text>
<text x="21.2" y="157.3">SPICSN</text>
<text x="50.6" y="156.8">1</text>
<text x="50.6" y="161.9">2</text>
<text x="54.1" y="158.1">/CS</text>
<text x="66" y="158.1">VCC</text>
<text x="72.6" y="161.9">7</text>
<text x="72.6" y="156.8">8</text>
<text x="199.1" y="160.1" transform="rotate(-90 199.1 160.1)">100nF</text>
<text x="332.7" y="156.6">NC/2SC1815</text>
<text x="361.7" y="157.8" transform="rotate(-90 361.7 157.8)">NC/10K</text>
<text x="19.8" y="163.2">SPIMISO</text>
<text x="50.6" y="167">3</text>
<text x="54.1" y="163.2">DO</text>
<text x="63.9" y="163.2">/HOLD</text>
<text x="72.6" y="167">6</text>
<text x="90.4" y="167.5">SPICLK</text>
<text x="198.9" y="166.7" transform="rotate(-90 198.9 166.7)">C22</text>
<text x="328.2" y="162.6" transform="rotate(-90 328.2 162.6)">R35 NC/1.5K</text>
<text x="361.5" y="163.8" transform="rotate(-90 361.5 163.8)">R38</text>
<text x="50.6" y="172.1">4</text>
<text x="54.1" y="168.3">/WP</text>
<text x="54.1" y="173.3">GND</text>
<text x="66.4" y="168.3">CLK</text>
<text x="66.5" y="173.3">DIO</text>
<text x="72.6" y="172.1">5</text>
<text x="90.4" y="172.6">SPIMOSI</text>
<text x="183.1" y="168.3">C21</text>
<text x="189.7" y="168.5">100nF</text>
<text x="248.7" y="169.5" transform="rotate(-90 248.7 169.5)">BM530_IP</text>
<text x="251.7" y="170.4" transform="rotate(-90 251.7 170.4)">+3.3V_0.762A</text>
<text x="259.6" y="170.9" transform="rotate(-90 259.6 170.9)">+3.3V_0.762A</text>
<text x="261.9" y="171.3" transform="rotate(-90 261.9 171.3)">MAIN_SDA</text>
<text x="264.2" y="171.1" transform="rotate(-90 264.2 171.1)">MAIN_SCL</text>
<text x="266.7" y="170.8" transform="rotate(-90 266.7 170.8)">BM530_XIN</text>
<text x="269" y="170.8" transform="rotate(-90 269 170.8)">BM530_XOUT</text>
<text x="271.8" y="169.4" transform="rotate(-90 271.8 169.4)">+3.3V_0.762A</text>
<text x="273.8" y="170.6" transform="rotate(-90 273.8 170.6)">+1.8V_BM530_500MA</text>
<text x="277.1" y="170.3" transform="rotate(-90 277.1 170.3)">BM530_AGCOUT</text>
<text x="355.9" y="170.6">NC</text>
<text x="365" y="170.8">R42</text>
<text x="378" y="170">NC/10K</text>
<text x="245.1" y="178.7" transform="rotate(-90 245.1 178.7)">100nF</text>
<text x="382.3" y="176.4">R41</text>
<text x="57.4" y="181.4">GD25Q80BSIG</text>
<text x="238.8" y="181.4" transform="rotate(-90 238.8 181.4)">12pF</text>
<text x="244.9" y="185.3" transform="rotate(-90 244.9 185.3)">C2</text>
<text x="345.4" y="181.5">NC/4.7K R43</text>
<text x="100.3" y="188.8">+1.8V_BM530_500MA</text>
<text x="377.7" y="188.8">NC/2SC1815</text>
<text x="245.1" y="193.4" transform="rotate(-90 245.1 193.4)">39</text>
<text x="247.7" y="193.4" transform="rotate(-90 247.7 193.4)">38</text>
<text x="250.2" y="193.4" transform="rotate(-90 250.2 193.4)">37</text>
<text x="252.7" y="193.4" transform="rotate(-90 252.7 193.4)">36</text>
<text x="255.3" y="193.4" transform="rotate(-90 255.3 193.4)">35</text>
<text x="257.8" y="193.4" transform="rotate(-90 257.8 193.4)">34</text>
<text x="260.4" y="193.4" transform="rotate(-90 260.4 193.4)">33</text>
<text x="262.9" y="193.4" transform="rotate(-90 262.9 193.4)">32</text>
<text x="265.4" y="193.4" transform="rotate(-90 265.4 193.4)">31</text>
<text x="268" y="193.4" transform="rotate(-90 268 193.4)">30</text>
<text x="270.5" y="193.4" transform="rotate(-90 270.5 193.4)">29</text>
<text x="273" y="193.4" transform="rotate(-90 273 193.4)">28</text>
<text x="275.6" y="193.4" transform="rotate(-90 275.6 193.4)">27</text>
<text x="212.7" y="201.8">12pF</text>
<text x="259.1" y="202.7" transform="rotate(-90 259.1 202.7)">VDD33</text>
<text x="261.6" y="200.2" transform="rotate(-90 261.6 200.2)">SDA</text>
<text x="264.2" y="199.8" transform="rotate(-90 264.2 199.8)">SCL</text>
<text x="266.7" y="199.2" transform="rotate(-90 266.7 199.2)">XIN</text>
<text x="269.2" y="201.5" transform="rotate(-90 269.2 201.5)">XOUT</text>
<text x="271.8" y="202.7" transform="rotate(-90 271.8 202.7)">VDD33</text>
<text x="274.3" y="202.7" transform="rotate(-90 274.3 202.7)">VDD18</text>
<text x="276.9" y="200.3" transform="rotate(-90 276.9 200.3)">AGC</text>
<text x="110.2" y="208.4" transform="rotate(-90 110.2 208.4)">100nF</text>
<text x="116.3" y="208.4" transform="rotate(-90 116.3 208.4)">100nF</text>
<text x="122.4" y="208.4" transform="rotate(-90 122.4 208.4)">100nF</text>
<text x="128" y="208.4" transform="rotate(-90 128 208.4)">100nF</text>
<text x="133.6" y="208.4" transform="rotate(-90 133.6 208.4)">100nF</text>
<text x="138.9" y="208.4" transform="rotate(-90 138.9 208.4)">100nF</text>
<text x="144.5" y="208.4" transform="rotate(-90 144.5 208.4)">100nF</text>
<text x="188" y="209.4">BM530_QP</text>
<text x="225.2" y="208.4">40</text>
<text x="229.9" y="209.7">ADCVINPQ</text>
<text x="246.4" y="205.8" transform="rotate(-90 246.4 205.8)">ADCVINNI</text>
<text x="248.9" y="205.7" transform="rotate(-90 248.9 205.7)">ADCVINPI</text>
<text x="251.5" y="208.6" transform="rotate(-90 251.5 208.6)">ADCAVDD33</text>
<text x="254" y="207.3" transform="rotate(-90 254 207.3)">ADCVREFP</text>
<text x="256.5" y="207.4" transform="rotate(-90 256.5 207.4)">ADCVREFN</text>
<text x="273" y="208.4">DISEQC/GPIO01</text>
<text x="291.6" y="207.1">26</text>
<text x="291.6" y="209.7">25</text>
<text x="332.5" y="208.4">LNB_22KHZ_SIG</text>
<text x="110.2" y="215.8" transform="rotate(-90 110.2 215.8)">C3</text>
<text x="116.3" y="215.8" transform="rotate(-90 116.3 215.8)">C4</text>
<text x="122.4" y="215.8" transform="rotate(-90 122.4 215.8)">C8</text>
<text x="128" y="215.8" transform="rotate(-90 128 215.8)">C9</text>
<text x="133.6" y="215.8" transform="rotate(-90 133.6 215.8)">C16</text>
<text x="138.9" y="215.8" transform="rotate(-90 138.9 215.8)">C27</text>
<text x="144.5" y="215.8" transform="rotate(-90 144.5 215.8)">C28</text>
<text x="186.6" y="214.5">+3.3V_0.762A</text>
<text x="208.8" y="210.7">C1</text>
<text x="214.6" y="211.2">100nF</text>
<text x="225.2" y="213.5">42</text>
<text x="225.2" y="210.9">41</text>
<text x="229.9" y="214.7">ADCAVDD33</text>
<text x="229.9" y="212.2">ADCVINNQ</text>
<text x="278.1" y="210.9">HV/GPIO00</text>
<text x="282.3" y="213.5">VDD33</text>
<text x="291.6" y="212.2">24</text>
<text x="291.6" y="214.7">23</text>
<text x="316.1" y="213.5">+3.3V_0.762A</text>
<text x="328.4" y="211.2">LNB_13/18V_SW</text>
<text x="182.6" y="217.5">+1.8V_BM530_500MA</text>
<text x="189.1" y="219.6">+3.3V_0.762A</text>
<text x="206.7" y="221.3">10nF</text>
<text x="215.6" y="221.1">C23</text>
<text x="225.2" y="221.1">45</text>
<text x="225.2" y="218.6">44</text>
<text x="225.2" y="216">43</text>
<text x="229.9" y="219.8">DACAVDD33</text>
<text x="229.9" y="217.3">PLLAVDD18</text>
<text x="258.1" y="219.8">U1</text>
<text x="279.8" y="221.1">EPORT01</text>
<text x="279.8" y="218.6">EPORT00</text>
<text x="282.3" y="216">VDD18</text>
<text x="291.6" y="219.8">21</text>
<text x="291.6" y="217.3">22</text>
<text x="297.1" y="217.3">220R</text>
<text x="308.6" y="217">R5</text>
<text x="315.2" y="216.5">+1.8V_BM530_500MA</text>
<text x="324.3" y="218.6">CPU_TMS/FRONTBD_KEY</text>
<text x="45" y="225.9">R3</text>
<text x="54.5" y="226.2">NC</text>
<text x="170.3" y="224.4">+3.3V_0.762A</text>
<text x="188.5" y="226.4">39R</text>
<text x="195.1" y="223.9">100nF</text>
<text x="204" y="226.4">470R</text>
<text x="204.9" y="223.4">C6</text>
<text x="215.1" y="225.9">R10</text>
<text x="225.2" y="223.6">46</text>
<text x="225.2" y="226.2">47</text>
<text x="229.9" y="222.4">DACVREF</text>
<text x="229.9" y="224.9">DACCOMP</text>
<text x="229.9" y="227.4">DACRSET</text>
<text x="251" y="226.2">GX6101S_QFN52</text>
<text x="279.8" y="226.2">EPORT27</text>
<text x="279.8" y="223.6">EPORT26</text>
<text x="291.6" y="227.4">18</text>
<text x="291.6" y="224.9">19</text>
<text x="291.6" y="222.4">20</text>
<text x="296.9" y="222.4">220R</text>
<text x="296.9" y="224.9">220R</text>
<text x="308.4" y="222.1">R6</text>
<text x="308.4" y="224.7">R7</text>
<text x="325.1" y="226.4">CPU_TRST/FRONTBD_DATA</text>
<text x="325.7" y="223.9">CPU_TCK/FRONTBD_CLK</text>
<text x="44.1" y="232.8">R28</text>
<text x="54" y="233">10K</text>
<text x="225.2" y="228.7">48</text>
<text x="225.2" y="231.3">49</text>
<text x="225.2" y="233.8">50</text>
<text x="229.9" y="230">VOUT</text>
<text x="229.9" y="232.5">AOL</text>
<text x="279.8" y="231.3">EPORT29</text>
<text x="279.8" y="228.7">EPORT28</text>
<text x="282.3" y="233.8">VDD18</text>
<text x="291.6" y="232.5">16</text>
<text x="291.6" y="230">17</text>
<text x="327.2" y="230.5">CPU_TDO/MUTE</text>
<text x="29.4" y="234.6">J2</text>
<text x="34.5" y="238.1">1</text>
<text x="105.3" y="237.1">+3.3V_0.762A</text>
<text x="179.8" y="235.1">BM530_PWMR</text>
<text x="193.6" y="237.4">+3.3V_AUDIO</text>
<text x="225.2" y="236.3">51</text>
<text x="225.2" y="238.9">52</text>
<text x="229.9" y="237.6">ADCAVDD33</text>
<text x="229.9" y="235.1">AOR</text>
<text x="279" y="238.9">PANEL_IR</text>
<text x="282.3" y="236.3">VDD33</text>
<text x="291.6" y="237.6">14</text>
<text x="291.6" y="235.1">15</text>
<text x="296.1" y="237.6">220R</text>
<text x="307.6" y="237.4">R8</text>
<text x="314.4" y="234.3">+1.8V_BM530_500MA</text>
<text x="315.4" y="236.6">+3.3V_0.762A</text>
<text x="330.5" y="239.6">FRONTBD_IR</text>
<text x="348.4" y="238.6">+3.3V_0.762A</text>
<text x="34.5" y="240.7">2</text>
<text x="34.5" y="243.2">3</text>
<text x="34.5" y="245.7">4</text>
<text x="184.4" y="240.7">+1.8V_BM530_500MA</text>
<text x="210.8" y="243.7" transform="rotate(-90 210.8 243.7)">R13</text>
<text x="225.2" y="241.4">53</text>
<text x="229.9" y="240.1">VDD18</text>
<text x="229.9" y="242.7">GND</text>
<text x="34.5" y="248.3">5</text>
<text x="34.5" y="250.8">6</text>
<text x="68.9" y="246.5">R34</text>
<text x="78.9" y="246.7">39K</text>
<text x="183.6" y="251.6">51R</text>
<text x="43.9" y="253.1">C17</text>
<text x="51.3" y="253.4">100nF</text>
<text x="110.5" y="256.4" transform="rotate(-90 110.5 256.4)">100nF</text>
<text x="116.3" y="256.4" transform="rotate(-90 116.3 256.4)">100nF</text>
<text x="121.9" y="256.4" transform="rotate(-90 121.9 256.4)">100nF</text>
<text x="127.3" y="256.4" transform="rotate(-90 127.3 256.4)">100nF</text>
<text x="132.9" y="256.4" transform="rotate(-90 132.9 256.4)">100nF</text>
<text x="138.4" y="256.4" transform="rotate(-90 138.4 256.4)">100nF</text>
<text x="144" y="256.4" transform="rotate(-90 144 256.4)">100nF</text>
<text x="149.6" y="256.4" transform="rotate(-90 149.6 256.4)">100nF</text>
<text x="155.2" y="256.4" transform="rotate(-90 155.2 256.4)">100nF</text>
<text x="160.5" y="256.4" transform="rotate(-90 160.5 256.4)">100nF</text>
<text x="211.3" y="254.1" transform="rotate(-90 211.3 254.1)">75R</text>
<text x="243.8" y="256.1" transform="rotate(-90 243.8 256.1)">1</text>
<text x="245.1" y="252.6" transform="rotate(-90 245.1 252.6)">VDD33</text>
<text x="246.4" y="256.1" transform="rotate(-90 246.4 256.1)">2</text>
<text x="247.7" y="252.6" transform="rotate(-90 247.7 252.6)">TEST</text>
<text x="248.9" y="256.1" transform="rotate(-90 248.9 256.1)">3</text>
<text x="250.2" y="252.6" transform="rotate(-90 250.2 252.6)">RSTN</text>
<text x="251.5" y="256.1" transform="rotate(-90 251.5 256.1)">4</text>
<text x="252.7" y="252.6" transform="rotate(-90 252.7 252.6)">UART_RX</text>
<text x="254" y="256.1" transform="rotate(-90 254 256.1)">5</text>
<text x="255.3" y="252.6" transform="rotate(-90 255.3 252.6)">UART_TX</text>
<text x="256.5" y="256.1" transform="rotate(-90 256.5 256.1)">6</text>
<text x="257.8" y="252.6" transform="rotate(-90 257.8 252.6)">SPI_MOSI/GPIO07</text>
<text x="259.1" y="256.1" transform="rotate(-90 259.1 256.1)">7</text>
<text x="260.4" y="252.6" transform="rotate(-90 260.4 252.6)">VDD18</text>
<text x="261.6" y="256.1" transform="rotate(-90 261.6 256.1)">8</text>
<text x="262.9" y="252.6" transform="rotate(-90 262.9 252.6)">VDD33</text>
<text x="264.2" y="256.1" transform="rotate(-90 264.2 256.1)">9</text>
<text x="265.4" y="252.6" transform="rotate(-90 265.4 252.6)">VDD33</text>
<text x="266.7" y="257.2" transform="rotate(-90 266.7 257.2)">10</text>
<text x="268" y="252.6" transform="rotate(-90 268 252.6)">SPI_MISO/GPIO08</text>
<text x="269.2" y="257.2" transform="rotate(-90 269.2 257.2)">11</text>
<text x="270.5" y="252.6" transform="rotate(-90 270.5 252.6)">SPI_CK/GPIO09</text>
<text x="271.8" y="257.2" transform="rotate(-90 271.8 257.2)">12</text>
<text x="273.1" y="252.6" transform="rotate(-90 273.1 252.6)">SPI_CS/GPIO10</text>
<text x="274.3" y="257.2" transform="rotate(-90 274.3 257.2)">13</text>
<text x="275.6" y="252.6" transform="rotate(-90 275.6 252.6)">VDD18</text>
<text x="360.2" y="256.6" transform="rotate(-90 360.2 256.6)">1K</text>
<text x="110.5" y="263.8" transform="rotate(-90 110.5 263.8)">C29</text>
<text x="116.3" y="263.8" transform="rotate(-90 116.3 263.8)">C30</text>
<text x="121.9" y="263.8" transform="rotate(-90 121.9 263.8)">C31</text>
<text x="127.3" y="263.8" transform="rotate(-90 127.3 263.8)">C32</text>
<text x="132.8" y="263.8" transform="rotate(-90 132.8 263.8)">C33</text>
<text x="138.4" y="263.8" transform="rotate(-90 138.4 263.8)">C34</text>
<text x="144" y="263.8" transform="rotate(-90 144 263.8)">C35</text>
<text x="149.6" y="263.8" transform="rotate(-90 149.6 263.8)">C36</text>
<text x="155.2" y="263.8" transform="rotate(-90 155.2 263.8)">C37</text>
<text x="160.5" y="263.8" transform="rotate(-90 160.5 263.8)">C38</text>
<text x="193.8" y="262.2">CE7</text>
<text x="371.3" y="260">BM530_XIN</text>
<text x="189.9" y="265.6">220uF/10V</text>
<text x="359.7" y="266.7" transform="rotate(-90 359.7 266.7)">R17</text>
<text x="373.6" y="280.5">BM530_XOUT</text>
<text x="245.1" y="287" transform="rotate(-90 245.1 287)">+3.3V_0.762A</text>
<text x="257.8" y="282.1" transform="rotate(-90 257.8 282.1)">SPIMOSI</text>
<text x="268.2" y="285.3" transform="rotate(-90 268.2 285.3)">SPIMISO</text>
<text x="270.5" y="287.1" transform="rotate(-90 270.5 287.1)">SPICLK</text>
<text x="272.8" y="284.8" transform="rotate(-90 272.8 284.8)">SPICSN</text>
<text x="250.2" y="288.2" transform="rotate(-90 250.2 288.2)">BM530_RESET</text>
<text x="252.7" y="289.7" transform="rotate(-90 252.7 289.7)">BM530_UART_RX</text>
<text x="255" y="290.9" transform="rotate(-90 255 290.9)">BM530_UART_TX</text>
<text x="265.4" y="288" transform="rotate(-90 265.4 288)">+3.3V_0.762A</text>
<text x="259.9" y="294.3" transform="rotate(-90 259.9 294.3)">+1.8V_BM530_500MA</text>
<text x="275.1" y="294.5" transform="rotate(-90 275.1 294.5)">+1.8V_BM530_500MA</text>
</g>
</svg>
